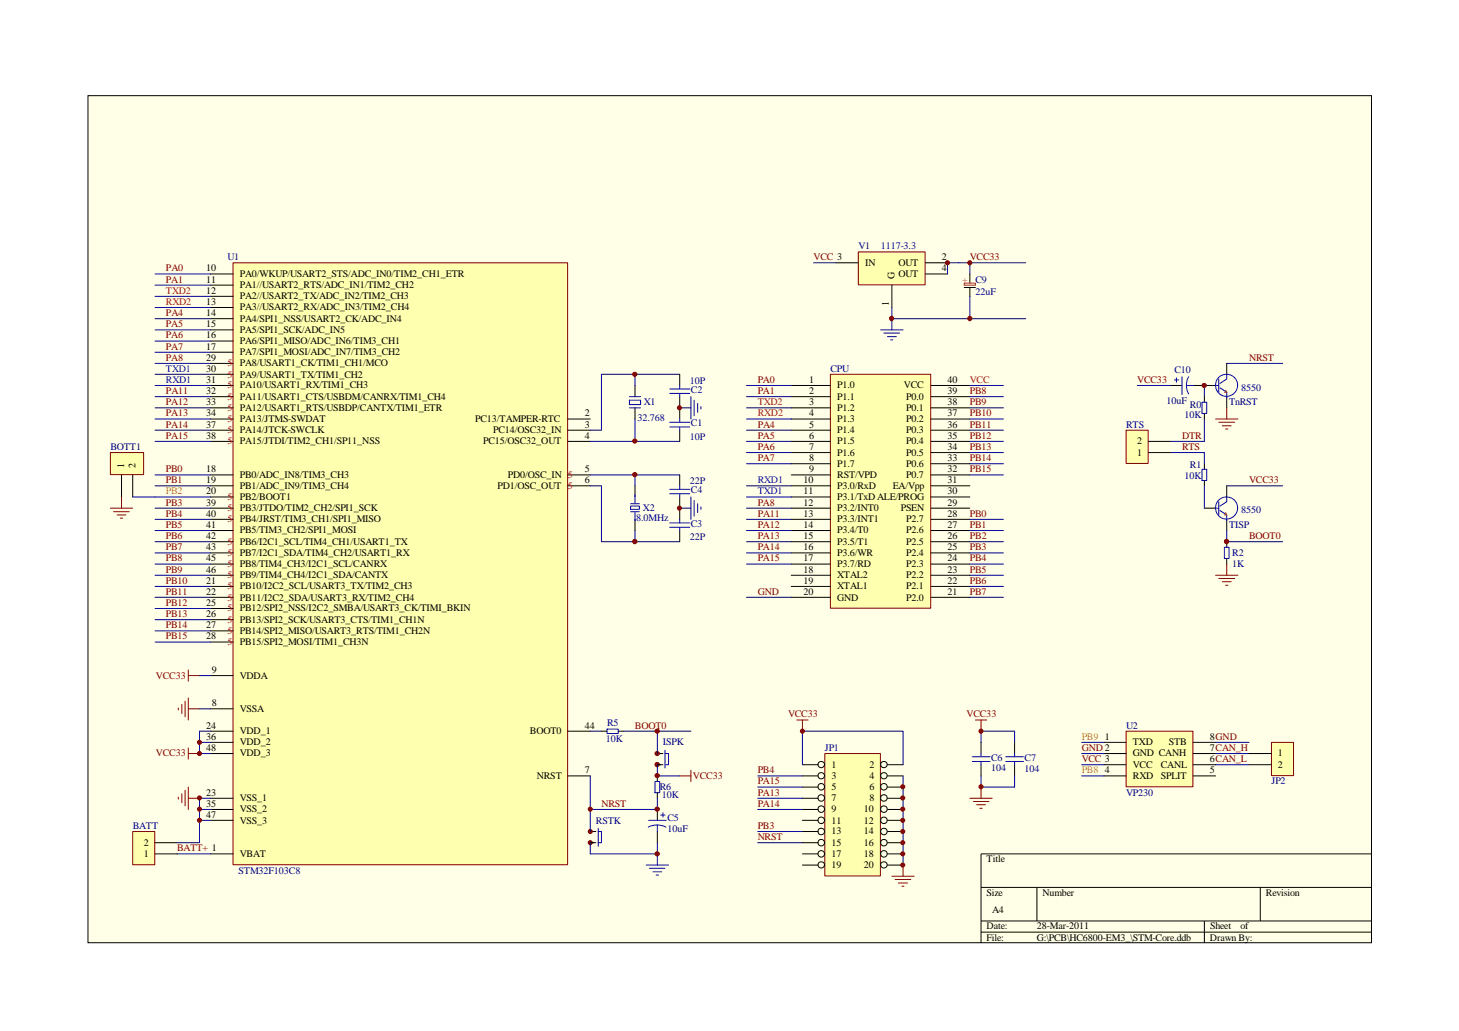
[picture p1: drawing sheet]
<svg xmlns="http://www.w3.org/2000/svg" width="420mm" height="297mm" viewBox="0 0 420 297" stroke-linecap="round" stroke-linejoin="round" font-family="sans-serif">
<path d="M25.3 27.5h369.3v243.8h-369.3z" fill="#ffffe8"/>
<path d="M25.3 27.5h369.3v243.8h-369.3zM195.6 146.2v3.3M195.6 152.7v3.2M282.3 255.4h112.4M298.4 255.4v9.6M362.6 255.4v9.6M394.7 245.7h-112.4v25.7M282.3 265h112.4M282.3 268.2h112.4M346.5 265v6.4" fill="none" stroke="#000" stroke-width=".29"/>
<path d="M192.7 150.5h5.8M192.7 151.7h5.8M195.6 149.5v1M195.6 151.7v1" fill="none" stroke="#00f" stroke-width=".29"/>
<path d="M182.7 152.7v3.2h12.9M195.6 146.2h3.2M198.8 143v6.5M199.7 144v4.5M200.7 145v2.5M201.7 145.9v.7" fill="none" stroke="#000080" stroke-width=".29"/>
<path d="M239 107.8h28.8v67.2h-28.8z" fill="#ffffb0"/>
<path d="M238.9 107.7h28.9v67.3h-28.9zM195.6 223.3h3.2M198.8 221.7v3.2M279.1 229.7h6.4M280.1 230.6h4.5M281 231.6h2.5M281.9 232.6h.7M282.3 226.5v3.2" fill="none" stroke="#800000" stroke-width=".29"/>
<g fill="none" stroke="#000" stroke-width=".29">
<path d="M227.7 110.9h11.2M227.7 114.1h11.2M227.7 117.4h11.2M267.9 110.9h11.2M267.9 114.1h11.2M267.9 117.4h11.2M195.6 136.7v3.1M227.7 120.6h11.2M227.7 123.8h11.2M227.7 127h11.2M227.7 130.2h11.2M227.7 133.4h11.2"/>
<path d="M227.7 136.7h11.2M227.7 139.8h11.2M267.9 120.6h11.2M267.9 123.8h11.2M267.9 127h11.2M267.9 130.2h11.2M267.9 133.4h11.2M267.9 136.7h11.2M267.9 139.8h11.2M195.6 143v3.2M227.7 143h11.2M227.7 146.2h11.2"/>
<path d="M227.7 149.5h11.2M227.7 152.7h11.2M227.7 155.9h11.2M227.7 159.1h11.2M267.9 143h11.2M267.9 146.2h11.2M267.9 149.5h11.2M267.9 152.7h11.2M267.9 155.9h11.2M267.9 159.1h11.2M227.7 162.3h11.2M227.7 165.5h11.2"/>
<path d="M227.7 168.8h11.2M227.7 171.9h11.2M267.9 162.3h11.2M267.9 165.5h11.2M267.9 168.8h11.2M267.9 171.9h11.2M282.3 213.6v3.2M291.9 213.6v3.2M169.8 239.3h1.6M189.1 223.3v1.6M189.1 228.1v1.6M189.1 232.9v3.2"/>
<path d="M189.1 239.3v3.2M282.3 220.1v3.2M291.9 220.1v3.2M169.8 242.5h1.6"/>
</g>
<g fill="none" stroke="#00f" stroke-width=".29">
<path d="M195.6 139.8v1M192.7 140.8h5.8M192.7 142.1h5.8M195.6 142.1v.9M279.7 217.8h5.2M279.7 219.1h5.2M282.3 216.8v1M282.3 219.1v1M289.4 217.8h5.1M289.4 219.1h5.1M291.9 216.8v1M291.9 219.1v1"/>
<path d="M172.1 239.3h1v3.2h-1M172.1 238.4v5.1M186.5 238a5.7 5.7 0 0 1 5.1 0M186.6 236.1h5.1M188.5 224.9h1.3v3.2h-1.3zM189.1 237.4v1.9M190.1 234.5h1.2M190.8 233.9v1.2M185.9 248.9h6.5M186.9 249.9h4.4M187.9 250.9h2.5M188.8 251.8h.7"/>
<path d="M189.1 245.7v3.2"/>
</g>
<g fill="none" stroke="#000080" stroke-width=".29">
<path d="M214.8 110.9h12.9M214.8 114.1h12.9M214.8 117.4h12.9M279.1 110.9h9.6M279.1 114.1h9.6M279.1 117.4h9.6M214.8 120.6h12.9M214.8 123.8h12.9M214.8 127h12.9M214.8 130.2h12.9M214.8 133.4h12.9M214.8 139.8h12.9"/>
<path d="M279.1 120.6h9.6M279.1 123.8h9.6M279.1 127h9.6M279.1 130.2h9.6M279.1 133.4h9.6M279.1 136.7h9.6M214.8 143h12.9M214.8 146.2h12.9M214.8 149.5h12.9M214.8 152.7h12.9M214.8 155.9h12.9M214.8 159.1h12.9"/>
<path d="M279.1 149.5h9.6M279.1 152.7h9.6M279.1 155.9h9.6M279.1 159.1h9.6M214.8 162.3h12.9M214.8 171.9h12.9M279.1 162.3h9.6M279.1 171.9h9.6M279.1 168.8h9.6M282.3 213.6v-3.2h9.6v3.2M282.3 223.3v3.2h9.6v-3.2"/>
</g>
<g fill="#800000" stroke="#800000" stroke-width=".29">
<circle cx="169.8" cy="239.3" r=".59"/>
<circle cx="169.8" cy="242.5" r=".59"/>
</g>
<path d="M324.1 123.9h6.3v9.5h-6.3z" fill="#ffffb0"/>
<path d="M324 123.8h6.4v9.6h-6.4zM280.7 207.2h3.2M282.3 207.2v3.2" fill="none" stroke="#800000" stroke-width=".29"/>
<path d="M330.5 130.2h6.4M330.5 127h6.4" fill="none" stroke="#000" stroke-width=".29"/>
<path d="M336.9 127h9.6" fill="none" stroke="#000080" stroke-width=".29"/>
<path d="M67.1 75.7h96.2v173.1h-96.2z" fill="#ffffb0"/>
<g fill="none" stroke="#800000" stroke-width=".29">
<path d="M67.1 75.6h96.2v173.2h-96.2zM353 117.4v3.2M349.8 120.6h6.4M350.7 121.5h4.6M351.7 122.5h2.5M352.6 123.5h.7M31.7 146.2h6.5M32.7 147.2h4.5M33.7 148.2h2.5M34.6 149.1h.7M35 143v3.2M349.8 165.5h6.4"/>
<path d="M350.7 166.5h4.6M351.7 167.4h2.5M352.6 168.4h.7M353 162.3v3.2M54.2 192.8v3.2M54.2 194.4h3.2M51.3 203.7v.6M52.3 202.7v2.6M53.3 201.8v4.5M54.2 200.8v6.4M54.2 215.2v3.3M54.2 204h3.2"/>
<path d="M54.2 216.8h3.2M51.3 229.4v.6M52.3 228.4v2.6M53.3 227.4v4.5M54.2 226.5v6.4M54.2 229.7h3.2"/>
</g>
<g fill="none" stroke="#000" stroke-width=".29">
<path d="M60.6 78.8h6.5M60.6 82.1h6.5M60.6 85.3h6.5M60.6 88.5h6.5M60.6 91.7h6.5M60.6 94.9h6.5M60.6 98.1h6.5M60.6 101.4h6.5M60.6 104.6h6.5M60.6 107.7h6.5M60.6 110.9h6.5M60.6 114.1h6.5"/>
<path d="M60.6 117.4h6.5M182.7 110.9v3.2M182.7 117.4v3.2M195.6 107.7v3.2M195.6 114.1v6.5M336.9 110.9h3.2M343.3 110.9h6.5M346.5 114.1v1.7M346.5 119v1.6M353 104.6v3.1M353 114.1v3.3M60.6 120.6h6.5"/>
<path d="M60.6 123.8h6.5M60.6 127h6.5M60.6 136.7h6.5M60.6 139.8h6.5M163.4 120.6h6.4M163.4 123.8h6.4M163.4 127h6.4M163.4 136.7h6.4M163.4 139.8h6.4M182.7 139.8v3.2M195.6 123.8v3.2M346.5 133.4v1.7"/>
<path d="M346.5 138.3v1.5M353 139.8v3.2M60.6 143h6.5M60.6 146.2h6.5M60.6 149.5h6.5M60.6 152.7h6.5M60.6 155.9h6.5M60.6 159.1h6.5M182.7 149.5v3.2M346.5 146.2h3.3M353 149.5v3.2M353 155.9v1.6"/>
<path d="M60.6 162.3h6.5M60.6 165.5h6.5M60.6 168.8h6.5M60.6 171.9h6.5M60.6 175.1h6.5M60.6 178.3h6.5M353 160.7v1.6M60.6 181.5h6.5M60.6 184.8h6.5M60.6 194.4h6.5M60.6 204h6.5M60.6 210.4h6.5"/>
<path d="M60.6 213.6h6.5M60.6 216.8h6.5M163.4 210.4h6.4M173.1 210.4h1.6M177.9 210.4h1.6M189.1 216.8h1.7M60.6 229.7h6.5M60.6 232.9h6.5M60.6 236.1h6.5M163.4 223.3h6.4M189.1 220.1h1.7M60.6 245.7h6.5"/>
</g>
<g fill="none" stroke="#00f" stroke-width=".29">
<path d="M181.1 115.2h3.2v1.2h-3.2zM181.1 117.4h3.2M181.1 114.1h3.2M192.7 111.9h5.8M192.7 113.2h5.8M195.6 110.9v1M195.6 113.2v.9M337.9 109.3h1.3M338.5 108.7v1.3M340.1 108.4v5.2M341.4 110.9l.2 1.5 .5 1M341.4 110.9h1.9"/>
<path d="M342.1 108.4l-.5 .9-.2 1.6M345.9 115.8h1.3v3.2h-1.3zM349.8 110.9h.9M350.7 109.1v3.8M351 111.6l2 1.3v1.6M353 107.7v1.4l-2 1.2M192.7 121.5h5.8M192.7 122.9h5.8M195.6 120.6v.9M195.6 122.9v.9M345.9 135.1h1.3v3.2h-1.3zM181.4 145.6h2.6v1h-2.6z"/>
<path d="M181.4 147.2h2.6M181.4 145h2.6M182.7 142.4v2.6M182.7 147.2v2.6M349.8 146.2h.9M350.7 144.4v3.8M351 146.9l2 1.3v1.6M352.3 157.5h1.4v3.2h-1.4zM353 143v1.4l-2 1.2M174.7 209.8h3.2v1.3h-3.2zM191.3 216.8h1.1v3.3h-1.1M191.3 215.9v5.1"/>
<circle cx="352.9" cy="110.9" r="3.2"/>
<circle cx="352.9" cy="146.2" r="3.2"/>
</g>
<g fill="none" stroke="#000080" stroke-width=".29">
<path d="M44.6 78.8h16M44.6 82.1h16M44.6 85.3h16M44.6 88.5h16M44.6 91.7h16M44.6 94.9h16M44.6 98.1h16M44.6 101.4h16M44.6 104.6h16M44.6 107.7h16M44.6 110.9h16M44.6 114.1h16"/>
<path d="M44.6 117.4h16M182.7 107.7v3.2M195.6 107.7h-22.5v16.1h-3.3M195.6 117.4h3.2M198.8 114.1v6.5M199.7 115.2v4.4M200.7 116.1v2.5M201.7 117v.7M327.2 110.9h9.7M346.5 110.9v3.2M353 104.6h16.1M44.6 120.6h16"/>
<path d="M44.6 123.8h16M44.6 127h16M44.6 136.7h16M44.6 139.8h16M169.8 139.8h3.3v16.1h9.6M169.8 127h25.8M169.8 136.7h25.8M182.7 120.6v6.4M182.7 136.7v3.1M336.9 130.2h9.6v3.2M346.5 120.6v6.4M346.5 139.8v6.4"/>
<path d="M353 139.8h16.1M44.6 143h16M44.6 146.2h16M44.6 149.5h16M44.6 152.7h16M44.6 155.9h16M44.6 159.1h16M353 152.7v3.2h16.1M44.6 162.3h16M44.6 165.5h16M44.6 168.8h16M44.6 171.9h16"/>
<path d="M44.6 175.1h16M44.6 178.3h16M44.6 181.5h16M44.6 184.8h16M57.4 194.4h3.2M57.4 213.6h3.2M57.4 204h3.2M60.6 210.4h-3.2v6.4h3.2M169.8 210.4h3.3M179.5 210.4h19.3M189.1 210.4v6.4M57.4 232.9h3.2"/>
<path d="M60.6 229.7h-3.2v6.4h3.2M169.8 223.3v9.6h19.3v-3.2M169.8 232.9v6.4M189.1 220.1v3.2h6.5M169.8 242.5v3.2h19.3v-3.2"/>
</g>
<path d="M352.6 112.3l.4 .6h-.7M352.6 147.5l.4 .7h-.7" fill="none" stroke="#ed0e22" stroke-width=".29"/>
<g fill="#800000" stroke="#800000" stroke-width=".29">
<circle cx="189.1" cy="216.8" r=".62"/>
<circle cx="189.1" cy="220" r=".64"/>
</g>
<path d="M237.4 216.9h15.9v35.2h-15.9z" fill="#ffffb0"/>
<path d="M229.3 207.2h3.2M230.9 207.2v3.2M237.3 216.8h16v35.3h-16zM256.6 252.2h6.5M257.6 253.1h4.4M258.5 254.1h2.6M259.5 255h.6M259.8 248.9v3.3" fill="none" stroke="#800000" stroke-width=".29"/>
<g fill="none" stroke="#000" stroke-width=".29">
<path d="M230.9 220.1h4.5M230.9 223.3h4.5M230.9 226.5h4.5M230.9 229.7h4.5M230.9 232.9h4.5M230.9 236.1h4.5M230.9 239.3h4.5M255.4 220.1h4.4M255.4 223.3h4.4M255.4 226.5h4.4M255.4 229.7h4.4M255.4 232.9h4.4"/>
<path d="M255.4 236.1h4.4M255.4 239.3h4.4M230.9 242.5h4.5M230.9 245.7h4.5M230.9 248.9h4.5M255.4 242.5h4.4M255.4 245.7h4.4M255.4 248.9h4.4"/>
<circle cx="236.3" cy="226.4" r=".94"/>
<circle cx="236.3" cy="236.1" r=".94"/>
<circle cx="236.3" cy="239.3" r=".94"/>
<circle cx="236.3" cy="232.8" r=".94"/>
<circle cx="236.3" cy="229.6" r=".94"/>
<circle cx="236.3" cy="223.2" r=".92"/>
<circle cx="236.3" cy="220" r=".92"/>
<circle cx="254.3" cy="226.4" r=".94"/>
<circle cx="254.3" cy="236.1" r=".94"/>
<circle cx="254.3" cy="239.3" r=".94"/>
<circle cx="254.3" cy="229.6" r=".94"/>
<circle cx="254.3" cy="232.8" r=".94"/>
<circle cx="254.3" cy="223.2" r=".92"/>
<circle cx="254.3" cy="220" r=".92"/>
<circle cx="236.3" cy="245.7" r=".94"/>
<circle cx="236.3" cy="242.5" r=".94"/>
<circle cx="236.3" cy="248.9" r=".92"/>
<circle cx="254.3" cy="245.7" r=".94"/>
<circle cx="254.3" cy="242.5" r=".94"/>
<circle cx="254.3" cy="248.9" r=".92"/>
</g>
<path d="M218 223.3h12.9M218 226.5h12.9M218 229.7h12.9M218 232.9h12.9M218 239.3h12.9M230.9 220.1v-9.7h28.9v9.7M259.8 223.3v25.6M51 245.7h9.6M218 242.5h12.9" fill="none" stroke="#000080" stroke-width=".29"/>
<g fill="#800000" stroke="#800000" stroke-width=".29">
<circle cx="352.9" cy="155.8" r=".64"/>
<circle cx="346.5" cy="110.9" r=".62"/>
</g>
<path d="M38.3 239.4h6.2v9.4h-6.2z" fill="#ffffb0"/>
<path d="M38.2 239.3h6.3v9.5h-6.3z" fill="none" stroke="#800000" stroke-width=".29"/>
<path d="M279.1 78.8v2.7M277.5 82.7h3.2M279.1 82.7v2.6M44.6 245.7h6.4M44.6 242.5h6.4" fill="none" stroke="#000" stroke-width=".29"/>
<path d="M275.8 75.6h19.3M279.1 75.6v3.2M253.4 94.9h6.4M254.3 95.9h4.5M255.4 96.9h2.5M256.3 97.8h.6M279.1 85.3v6.4M295.1 91.7h-38.5v3.2M57.4 236.1v6.4h-6.4" fill="none" stroke="#000080" stroke-width=".29"/>
<g fill="#800000" stroke="#800000" stroke-width=".29">
<circle cx="259.8" cy="226.4" r=".59"/>
<circle cx="259.8" cy="229.6" r=".59"/>
<circle cx="259.8" cy="232.8" r=".59"/>
<circle cx="259.8" cy="236.1" r=".59"/>
<circle cx="259.8" cy="239.3" r=".59"/>
<circle cx="259.8" cy="242.5" r=".59"/>
<circle cx="259.8" cy="245.7" r=".59"/>
<circle cx="259.8" cy="248.9" r=".59"/>
<circle cx="230.9" cy="210.4" r=".59"/>
</g>
<path d="M277.5 81.5h3.2v.6h-3.2z" fill="none" stroke="#ed0e22" stroke-width=".29"/>
<path d="M247.1 72.6h19.1v9.4h-19.1z" fill="#ffffb0"/>
<path d="M247 72.5h19.2v9.5h-19.2z" fill="none" stroke="#800000" stroke-width=".29"/>
<path d="M240.5 75.6h6.5M266.3 75.6h6.3M266.3 78.8h6.3M256.6 82.1v6.4" fill="none" stroke="#000" stroke-width=".29"/>
<path d="M234.1 75.6h6.4M275.8 75.6h-3.2v3.2M256.6 88.5v3.2M279.1 165.5h9.6" fill="none" stroke="#000080" stroke-width=".29"/>
<g fill="#800000" stroke="#800000" stroke-width=".29">
<circle cx="256.5" cy="91.6" r=".61"/>
<circle cx="279.1" cy="75.6" r=".59"/>
<circle cx="279" cy="91.6" r=".61"/>
<circle cx="272.6" cy="75.6" r=".59"/>
<circle cx="195.5" cy="146.2" r=".59"/>
<circle cx="182.7" cy="155.8" r=".64"/>
<circle cx="189.1" cy="245.7" r=".62"/>
<circle cx="189.1" cy="232.8" r=".62"/>
<circle cx="189.1" cy="223.2" r=".62"/>
<circle cx="182.7" cy="136.6" r=".62"/>
<circle cx="195.5" cy="117.4" r=".59"/>
<circle cx="182.7" cy="126.9" r=".62"/>
<circle cx="182.7" cy="107.7" r=".62"/>
<circle cx="57.4" cy="236.1" r=".59"/>
<circle cx="57.4" cy="232.8" r=".59"/>
<circle cx="57.4" cy="229.6" r=".59"/>
<circle cx="57.4" cy="213.6" r=".59"/>
<circle cx="57.4" cy="216.8" r=".59"/>
<circle cx="169.8" cy="232.8" r=".59"/>
<circle cx="189.1" cy="210.4" r=".62"/>
</g>
<path d="M31.8 130.3h9.5v6.3h-9.5z" fill="#ffffb0"/>
<path d="M31.7 130.2h9.6v6.4h-9.6z" fill="none" stroke="#800000" stroke-width=".29"/>
<path d="M35 136.7v6.3M38.2 136.7v6.3" fill="none" stroke="#000" stroke-width=".29"/>
<path d="M38.2 143h6.4" fill="none" stroke="#000080" stroke-width=".29"/>
<g fill="#800000" stroke="#800000" stroke-width=".29">
<circle cx="282.3" cy="226.4" r=".59"/>
<circle cx="282.3" cy="210.4" r=".59"/>
</g>
<path d="M324.1 210.5h19.1v15.9h-19.1z" fill="#ffffb0"/>
<path d="M324 210.4h19.2v16h-19.2z" fill="none" stroke="#800000" stroke-width=".29"/>
<path d="M317.7 213.6h6.3M317.7 216.8h6.3M343.3 213.6h6.5M343.3 216.8h6.5M317.7 220.1h6.3M317.7 223.3h6.3M343.3 220.1h6.5M343.3 223.3h6.5" fill="none" stroke="#000" stroke-width=".29"/>
<path d="M311.2 213.6h6.5M311.2 216.8h6.5M349.8 213.6h9.6M349.8 216.8h9.6M311.2 220.1h6.5M311.2 223.3h6.5M349.8 220.1h9.6" fill="none" stroke="#000080" stroke-width=".29"/>
<path d="M365.9 213.7h6.3v9.5h-6.3z" fill="#ffffb0"/>
<path d="M365.8 213.6h6.4v9.6h-6.4z" fill="none" stroke="#800000" stroke-width=".29"/>
<path d="M359.4 216.8h6.4M359.4 220.1h6.4" fill="none" stroke="#000" stroke-width=".29"/>
<g font-size="2.9" fill="#000080">
<text x="247" y="71.7">V1</text>
<text x="253.4" y="71.7">1117-3.3</text>
<text x="65.4" y="74.9">U1</text>
<text x="280.7" y="81.3">C9</text>
<text x="280.7" y="84.9">22uF</text>
<text x="238.9" y="107">CPU</text>
<text x="337.9" y="107.3">C10</text>
<text x="198.5" y="110.5">10P</text>
<text x="198.8" y="113.1">C2</text>
<text x="357.1" y="112.5">8550</text>
<text x="185.3" y="116.6">X1</text>
<text x="335.6" y="116.3">10uF</text>
<text x="342.4" y="117.3">R0</text>
<text x="353.7" y="116.6">TnRST</text>
<text x="183.4" y="121.1">32.768</text>
<text x="198.8" y="122.7">C1</text>
<text x="324" y="123">RTS</text>
<text x="340.8" y="120.2">10K</text>
<text x="31.7" y="129.5">BOTT1</text>
<text x="198.5" y="126.6">10P</text>
<text x="340.8" y="137.8">10K</text>
<text x="342.4" y="134.6">R1</text>
<text x="198.5" y="139.4">22P</text>
<text x="198.8" y="142">C4</text>
<text x="183" y="150">8.0MHz</text>
<text x="185" y="147.1">X2</text>
<text x="357.1" y="147.8">8550</text>
<text x="198.5" y="155.5">22P</text>
<text x="198.8" y="151.6">C3</text>
<text x="353.7" y="151.9">TISP</text>
<text x="354.6" y="159.9">R2</text>
<text x="354.6" y="163.2">1K</text>
<text x="174.7" y="209.1">R5</text>
<text x="324" y="209.6">U2</text>
<text x="174.3" y="213.5">10K</text>
<text x="190.8" y="214.5">ISPK</text>
<text x="237.3" y="216.1">JP1</text>
<text x="285.2" y="219">C6</text>
<text x="285.2" y="221.8">104</text>
<text x="294.8" y="219">C7</text>
<text x="189.8" y="227.3">R6</text>
<text x="294.8" y="222.2">104</text>
<text x="365.8" y="225.7">JP2</text>
<text x="190.4" y="229.5">10K</text>
<text x="324" y="229">VP230</text>
<text x="38.2" y="238.5">BATT</text>
<text x="171.4" y="237">RSTK</text>
<text x="192" y="236.3">C5</text>
<text x="192" y="239.5">10uF</text>
<text x="68.7" y="251.4">STM32F103C8</text>
</g>
<g font-size="2.9" fill="#800000">
<text x="234.1" y="74.9">VCC 3</text>
<text x="279.1" y="74.9">VCC33</text>
<text x="47.8" y="78.1">PA0</text>
<text x="47.8" y="81.3">PA1</text>
<text x="47.8" y="90.9">PA4</text>
<text x="47.8" y="94.2">PA5</text>
<text x="47.8" y="97.4">PA6</text>
<text x="47.8" y="100.6">PA7</text>
<text x="47.8" y="103.8">PA8</text>
<text x="359.4" y="103.8">NRST</text>
<text x="47.8" y="113.4">PA11</text>
<text x="218" y="110.2">PA0</text>
<text x="218" y="113.4">PA1</text>
<text x="279.1" y="113.4">PB8</text>
<text x="327.2" y="110.2">VCC33</text>
<text x="47.8" y="116.6">PA12</text>
<text x="47.8" y="119.8">PA13</text>
<text x="279.1" y="116.6">PB9</text>
<text x="279.1" y="119.8">PB10</text>
<text x="47.8" y="123">PA14</text>
<text x="218" y="123">PA4</text>
<text x="279.1" y="123">PB11</text>
<text x="47.8" y="126.3">PA15</text>
<text x="218" y="126.3">PA5</text>
<text x="218" y="129.5">PA6</text>
<text x="279.1" y="126.3">PB12</text>
<text x="279.1" y="129.5">PB13</text>
<text x="340.1" y="126.3">DTR</text>
<text x="340.1" y="129.5">RTS</text>
<text x="47.8" y="135.9">PB0</text>
<text x="218" y="132.7">PA7</text>
<text x="279.1" y="132.7">PB14</text>
<text x="279.1" y="135.9">PB15</text>
<text x="47.8" y="139.1">PB1</text>
<text x="359.4" y="139.1">VCC33</text>
<text x="47.8" y="145.5">PB3</text>
<text x="47.8" y="148.7">PB4</text>
<text x="218" y="145.5">PA8</text>
<text x="218" y="148.7">PA11</text>
<text x="279.1" y="148.7">PB0</text>
<text x="47.8" y="151.9">PB5</text>
<text x="47.8" y="155.1">PB6</text>
<text x="218" y="151.9">PA12</text>
<text x="218" y="155.1">PA13</text>
<text x="279.1" y="151.9">PB1</text>
<text x="279.1" y="155.1">PB2</text>
<text x="359.4" y="155.1">BOOT0</text>
<text x="47.8" y="158.3">PB7</text>
<text x="47.8" y="161.6">PB8</text>
<text x="218" y="158.3">PA14</text>
<text x="218" y="161.6">PA15</text>
<text x="279.1" y="158.3">PB3</text>
<text x="279.1" y="161.6">PB4</text>
<text x="47.8" y="164.8">PB9</text>
<text x="47.8" y="168">PB10</text>
<text x="279.1" y="164.8">PB5</text>
<text x="279.1" y="168">PB6</text>
<text x="47.8" y="171.2">PB11</text>
<text x="218" y="171.2">GND</text>
<text x="279.1" y="171.2">PB7</text>
<text x="47.8" y="174.3">PB12</text>
<text x="47.8" y="177.6">PB13</text>
<text x="47.8" y="180.8">PB14</text>
<text x="47.8" y="184">PB15</text>
<text x="44.9" y="195.3">VCC33</text>
<text x="182.7" y="209.6">BOOT0</text>
<text x="226.7" y="206.4">VCC33</text>
<text x="278.1" y="206.4">VCC33</text>
<text x="44.9" y="217.7">VCC33</text>
<text x="311.2" y="219.3">VCC 3</text>
<text x="311.2" y="216.1">GND 2</text>
<text x="199.4" y="224.1">VCC33</text>
<text x="218" y="222.5">PB4</text>
<text x="218" y="225.7">PA15</text>
<text x="173.1" y="232.2">NRST</text>
<text x="218" y="229">PA13</text>
<text x="218" y="232.2">PA14</text>
<text x="218" y="238.5">PB3</text>
<text x="51" y="245">BATT+ 1</text>
<text x="218" y="241.7">NRST</text>
</g>
<g font-size="2.9">
<text x="248.9" y="76.6">IN</text>
<text x="258.5" y="76.6">OUT</text>
<text x="271" y="74.9">2</text>
<text x="59.4" y="78.1">10</text>
<text x="59.4" y="81.3">11</text>
<text x="69" y="79.7">PA0/WKUP/USART2_STS/ADC_IN0/TIM2_CH1_ETR</text>
<text x="69" y="82.9">PA1//USART2_RTS/ADC_IN1/TIM2_CH2</text>
<text x="257.4" y="80.2" transform="rotate(-90 257.4 80.2)">G</text>
<text x="258.5" y="79.7">OUT</text>
<text x="271" y="78.1">4</text>
<text x="59.4" y="84.5">12</text>
<text x="59.4" y="87.7">13</text>
<text x="69" y="86.1">PA2//USART2_TX/ADC_IN2/TIM2_CH3</text>
<text x="69" y="89.3">PA3//USART2_RX/ADC_IN3/TIM2_CH4</text>
<text x="255.8" y="88.2" transform="rotate(-90 255.8 88.2)">1</text>
<text x="59.4" y="90.9">14</text>
<text x="59.4" y="94.2">15</text>
<text x="69" y="92.6">PA4/SPI1_NSS/USART2_CK/ADC_IN4</text>
<text x="69" y="95.8">PA5/SPI1_SCK/ADC_IN5</text>
<text x="59.4" y="97.4">16</text>
<text x="59.4" y="100.6">17</text>
<text x="69" y="99">PA6/SPI1_MISO/ADC_IN6/TIM3_CH1</text>
<text x="59.4" y="103.8">29</text>
<text x="59.4" y="107">30</text>
<text x="69" y="102.2">PA7/SPI1_MOSI/ADC_IN7/TIM3_CH2</text>
<text x="69" y="105.4">PA8/USART1_CK/TIM1_CH1/MCO</text>
<text x="59.4" y="110.2">31</text>
<text x="59.4" y="113.4">32</text>
<text x="69" y="108.6">PA9/USART1_TX/TIM1_CH2</text>
<text x="69" y="111.8">PA10/USART1_RX/TIM1_CH3</text>
<text x="232.8" y="110.2">1</text>
<text x="232.8" y="113.4">2</text>
<text x="240.9" y="111.8">P1.0</text>
<text x="260.1" y="111.8">VCC</text>
<text x="272.6" y="113.4">39</text>
<text x="272.6" y="110.2">40</text>
<text x="59.4" y="116.6">33</text>
<text x="59.4" y="119.8">34</text>
<text x="69" y="115">PA11/USART1_CTS/USBDM/CANRX/TIM1_CH4</text>
<text x="69" y="118.2">PA12/USART1_RTS/USBDP/CANTX/TIM1_ETR</text>
<text x="168.2" y="119.8">2</text>
<text x="232.8" y="116.6">3</text>
<text x="232.8" y="119.8">4</text>
<text x="240.9" y="115">P1.1</text>
<text x="240.9" y="118.2">P1.2</text>
<text x="260.8" y="118.2">P0.1</text>
<text x="260.8" y="115">P0.0</text>
<text x="272.6" y="119.8">37</text>
<text x="272.6" y="116.6">38</text>
<text x="59.4" y="123">37</text>
<text x="69" y="121.4">PA13/JTMS-SWDAT</text>
<text x="69" y="124.6">PA14/JTCK-SWCLK</text>
<text x="136.7" y="121.4">PC13/TAMPER-RTC</text>
<text x="141.9" y="124.6">PC14/OSC32_IN</text>
<text x="168.2" y="123">3</text>
<text x="232.8" y="123">5</text>
<text x="240.9" y="121.4">P1.3</text>
<text x="240.9" y="124.6">P1.4</text>
<text x="260.8" y="124.6">P0.3</text>
<text x="260.8" y="121.4">P0.2</text>
<text x="272.6" y="123">36</text>
<text x="59.4" y="126.3">38</text>
<text x="69" y="127.9">PA15/JTDI/TIM2_CH1/SP11_NSS</text>
<text x="139" y="127.9">PC15/OSC32_OUT</text>
<text x="168.2" y="126.3">4</text>
<text x="232.8" y="126.3">6</text>
<text x="232.8" y="129.5">7</text>
<text x="240.9" y="127.9">P1.5</text>
<text x="240.9" y="131.1">P1.6</text>
<text x="260.8" y="131.1">P0.5</text>
<text x="260.8" y="127.9">P0.4</text>
<text x="272.6" y="129.5">34</text>
<text x="272.6" y="126.3">35</text>
<text x="327.2" y="131.1">1</text>
<text x="327.2" y="127.9">2</text>
<text x="35.7" y="134.7" transform="rotate(-90 35.7 134.7)">1</text>
<text x="38.9" y="134.7" transform="rotate(-90 38.9 134.7)">2</text>
<text x="59.4" y="135.9">18</text>
<text x="69" y="137.5">PB0/ADC_IN8/TIM3_CH3</text>
<text x="146.1" y="137.5">PD0/OSC_IN</text>
<text x="168.2" y="135.9">5</text>
<text x="232.8" y="132.7">8</text>
<text x="232.8" y="135.9">9</text>
<text x="240.9" y="134.3">P1.7</text>
<text x="240.9" y="137.5">RST/VPD</text>
<text x="260.8" y="137.5">P0.7</text>
<text x="260.8" y="134.3">P0.6</text>
<text x="272.6" y="135.9">32</text>
<text x="272.6" y="132.7">33</text>
<text x="59.4" y="139.1">19</text>
<text x="59.4" y="142.3">20</text>
<text x="69" y="140.7">PB1/ADC_IN9/TIM3_CH4</text>
<text x="69" y="143.9">PB2/BOOT1</text>
<text x="143.2" y="140.7">PD1/OSC_OUT</text>
<text x="168.2" y="139.1">6</text>
<text x="231.2" y="139.1">10</text>
<text x="231.2" y="142.3">11</text>
<text x="240.9" y="140.7">P3.0/RxD</text>
<text x="240.9" y="143.9">P3.1/TxDALE/PROG</text>
<text x="256.9" y="140.7">EA/Vpp</text>
<text x="272.6" y="142.3">30</text>
<text x="272.6" y="139.1">31</text>
<text x="59.4" y="145.5">39</text>
<text x="59.4" y="148.7">40</text>
<text x="69" y="147.1">PB3/JTDO/TIM2_CH2/SPI1_SCK</text>
<text x="231.2" y="145.5">12</text>
<text x="231.2" y="148.7">13</text>
<text x="240.9" y="147.1">P3.2/INT0</text>
<text x="259.2" y="147.1">PSEN</text>
<text x="272.6" y="148.7">28</text>
<text x="272.6" y="145.5">29</text>
<text x="59.4" y="151.9">41</text>
<text x="59.4" y="155.1">42</text>
<text x="69" y="150.3">PB4/JRST/TIM3_CH1/SPI1_MISO</text>
<text x="69" y="153.5">PB5/TIM3_CH2/SPI1_MOSI</text>
<text x="231.2" y="151.9">14</text>
<text x="231.2" y="155.1">15</text>
<text x="240.9" y="150.3">P3.3/INT1</text>
<text x="240.9" y="153.5">P3.4/T0</text>
<text x="260.8" y="153.5">P2.6</text>
<text x="260.8" y="150.3">P2.7</text>
<text x="272.6" y="155.1">26</text>
<text x="272.6" y="151.9">27</text>
<text x="59.4" y="158.3">43</text>
<text x="59.4" y="161.6">45</text>
<text x="69" y="156.7">PB6/I2C1_SCL/TIM4_CH1/USART1_TX</text>
<text x="69" y="159.9">PB7/I2C1_SDA/TIM4_CH2/USART1_RX</text>
<text x="231.2" y="158.3">16</text>
<text x="231.2" y="161.6">17</text>
<text x="240.9" y="156.7">P3.5/T1</text>
<text x="240.9" y="159.9">P3.6/WR</text>
<text x="260.8" y="159.9">P2.4</text>
<text x="260.8" y="156.7">P2.5</text>
<text x="272.6" y="161.6">24</text>
<text x="272.6" y="158.3">25</text>
<text x="59.4" y="164.8">46</text>
<text x="59.4" y="168">21</text>
<text x="69" y="163.2">PB8/TIM4_CH3/I2C1_SCL/CANRX</text>
<text x="69" y="166.4">PB9/TIM4_CH4/I2C1_SDA/CANTX</text>
<text x="231.2" y="164.8">18</text>
<text x="231.2" y="168">19</text>
<text x="240.9" y="163.2">P3.7/RD</text>
<text x="240.9" y="166.4">XTAL2</text>
<text x="260.8" y="166.4">P2.2</text>
<text x="260.8" y="163.2">P2.3</text>
<text x="272.6" y="168">22</text>
<text x="272.6" y="164.8">23</text>
<text x="59.4" y="171.2">22</text>
<text x="69" y="169.6">PB10/I2C2_SCL/USART3_TX/TIM2_CH3</text>
<text x="69" y="172.8">PB11/I2C2_SDA/USART3_RX/TIM2_CH4</text>
<text x="231.2" y="171.2">20</text>
<text x="240.9" y="169.6">XTAL1</text>
<text x="240.9" y="172.8">GND</text>
<text x="260.8" y="172.8">P2.0</text>
<text x="260.8" y="169.6">P2.1</text>
<text x="272.6" y="171.2">21</text>
<text x="59.4" y="174.3">25</text>
<text x="59.4" y="177.6">26</text>
<text x="69" y="176">PB12/SPI2_NSS/I2C2_SMBA/USART3_CK/TIMI_BKIN</text>
<text x="69" y="179.2">PB13/SPI2_SCK/USART3_CTS/TIM1_CH1N</text>
<text x="59.4" y="180.8">27</text>
<text x="59.4" y="184">28</text>
<text x="69" y="182.4">PB14/SPI2_MISO/USART3_RTS/TIM1_CH2N</text>
<text x="69" y="185.6">PB15/SPI2_MOSI/TIM1_CH3N</text>
<text x="61" y="193.6">9</text>
<text x="69" y="195.3">VDDA</text>
<text x="61" y="203.3">8</text>
<text x="59.4" y="209.6">24</text>
<text x="69" y="204.9">VSSA</text>
<text x="168.2" y="209.6">44</text>
<text x="59.4" y="212.9">36</text>
<text x="69" y="211.3">VDD_1</text>
<text x="69" y="214.5">VDD_2</text>
<text x="152.5" y="211.3">BOOT0</text>
<text x="317.9" y="212.9">1</text>
<text x="326" y="214.5">TXD</text>
<text x="336.3" y="214.5">STB</text>
<text x="348.1" y="212.9">8GND</text>
<text x="59.4" y="216.1">48</text>
<text x="69" y="217.7">VDD_3</text>
<text x="239.3" y="220.9">1</text>
<text x="250.2" y="220.9">2</text>
<text x="326" y="217.7">GND CANH</text>
<text x="326" y="220.9">VCC</text>
<text x="334" y="220.9">CANL</text>
<text x="348.1" y="219.3">6CAN_L</text>
<text x="348.1" y="216.1">7CAN_H</text>
<text x="367.7" y="217.7">1</text>
<text x="367.7" y="220.9">2</text>
<text x="154.4" y="224.1">NRST</text>
<text x="168.2" y="222.5">7</text>
<text x="239.3" y="224.1">3</text>
<text x="239.3" y="227.3">5</text>
<text x="250.2" y="224.1">4</text>
<text x="250.2" y="227.3">6</text>
<text x="317.9" y="222.5">4</text>
<text x="326" y="224.1">RXD</text>
<text x="334" y="224.1">SPLIT</text>
<text x="348.1" y="222.5">5</text>
<text x="59.4" y="229">23</text>
<text x="59.4" y="232.2">35</text>
<text x="69" y="230.6">VSS_1</text>
<text x="69" y="233.8">VSS_2</text>
<text x="239.3" y="230.6">7</text>
<text x="239.3" y="233.8">9</text>
<text x="248.6" y="233.8">10</text>
<text x="250.2" y="230.6">8</text>
<text x="59.4" y="235.4">47</text>
<text x="69" y="237">VSS_3</text>
<text x="239.3" y="237">11</text>
<text x="248.6" y="237">12</text>
<text x="41.4" y="243.3">2</text>
<text x="239.3" y="240.1">13</text>
<text x="239.3" y="243.3">15</text>
<text x="248.6" y="240.1">14</text>
<text x="248.6" y="243.3">16</text>
<text x="41.4" y="246.6">1</text>
<text x="69" y="246.6">VBAT</text>
<text x="239.3" y="246.6">17</text>
<text x="239.3" y="249.8">19</text>
<text x="248.6" y="246.6">18</text>
<text x="248.6" y="249.8">20</text>
<text x="283.9" y="248.2">Title</text>
<text x="283.9" y="257.8">Size</text>
<text x="300" y="257.8">Number</text>
<text x="364.3" y="257.8">Revision</text>
<text x="285.5" y="262.7">A4</text>
<text x="283.9" y="267.5">Date:</text>
<text x="298.4" y="267.5">28-Mar-2011</text>
<text x="348.2" y="267.5">Sheet</text>
<text x="357" y="267.5">of</text>
<text x="283.9" y="270.7">File:</text>
<text x="298.4" y="270.7">G:\PCB\HC6800-EM3_\STM-Core.ddb</text>
<text x="348.1" y="270.7">Drawn By:</text>
</g>
<text font-size="2.9" fill="#d62654" x="276.9" y="81.3">+</text>
<g font-size="2.9" fill="#f00">
<text x="47.8" y="84.5">TXD2</text>
<text x="47.8" y="87.7">RXD2</text>
<text x="65.4" y="105.4">5</text>
<text x="65.4" y="108.6">5</text>
<text x="65.4" y="111.8">5</text>
<text x="279.1" y="110.2">VCC</text>
<text x="65.4" y="115">5</text>
<text x="65.4" y="118.2">5</text>
<text x="218" y="116.6">TXD2</text>
<text x="218" y="119.8">RXD2</text>
<text x="65.4" y="121.4">5</text>
<text x="65.4" y="124.6">5</text>
<text x="65.4" y="127.9">5</text>
<text x="163.4" y="137.5">5</text>
<text x="65.4" y="143.9">5</text>
<text x="163.4" y="140.7">5</text>
<text x="65.4" y="147.1">5</text>
<text x="65.4" y="150.3">5</text>
<text x="65.4" y="156.7">5</text>
<text x="65.4" y="159.9">5</text>
<text x="65.4" y="163.2">5</text>
<text x="65.4" y="166.4">5</text>
<text x="65.4" y="169.6">5</text>
<text x="65.4" y="172.8">5</text>
<text x="65.4" y="176">5</text>
<text x="65.4" y="179.2">5</text>
<text x="65.4" y="182.4">5</text>
<text x="65.4" y="185.6">5</text>
</g>
<g font-size="2.9" fill="#00f">
<text x="47.8" y="107">TXD1</text>
<text x="47.8" y="110.2">RXD1</text>
<text x="218" y="142.3">TXD1</text>
<text x="218" y="139.1">RXD1</text>
</g>
<g font-size="2.9" fill="#fd8300">
<text x="47.8" y="142.3">PB2</text>
<text x="311.2" y="212.9">PB9</text>
<text x="311.2" y="222.5">PB8</text>
</g>
</svg>
